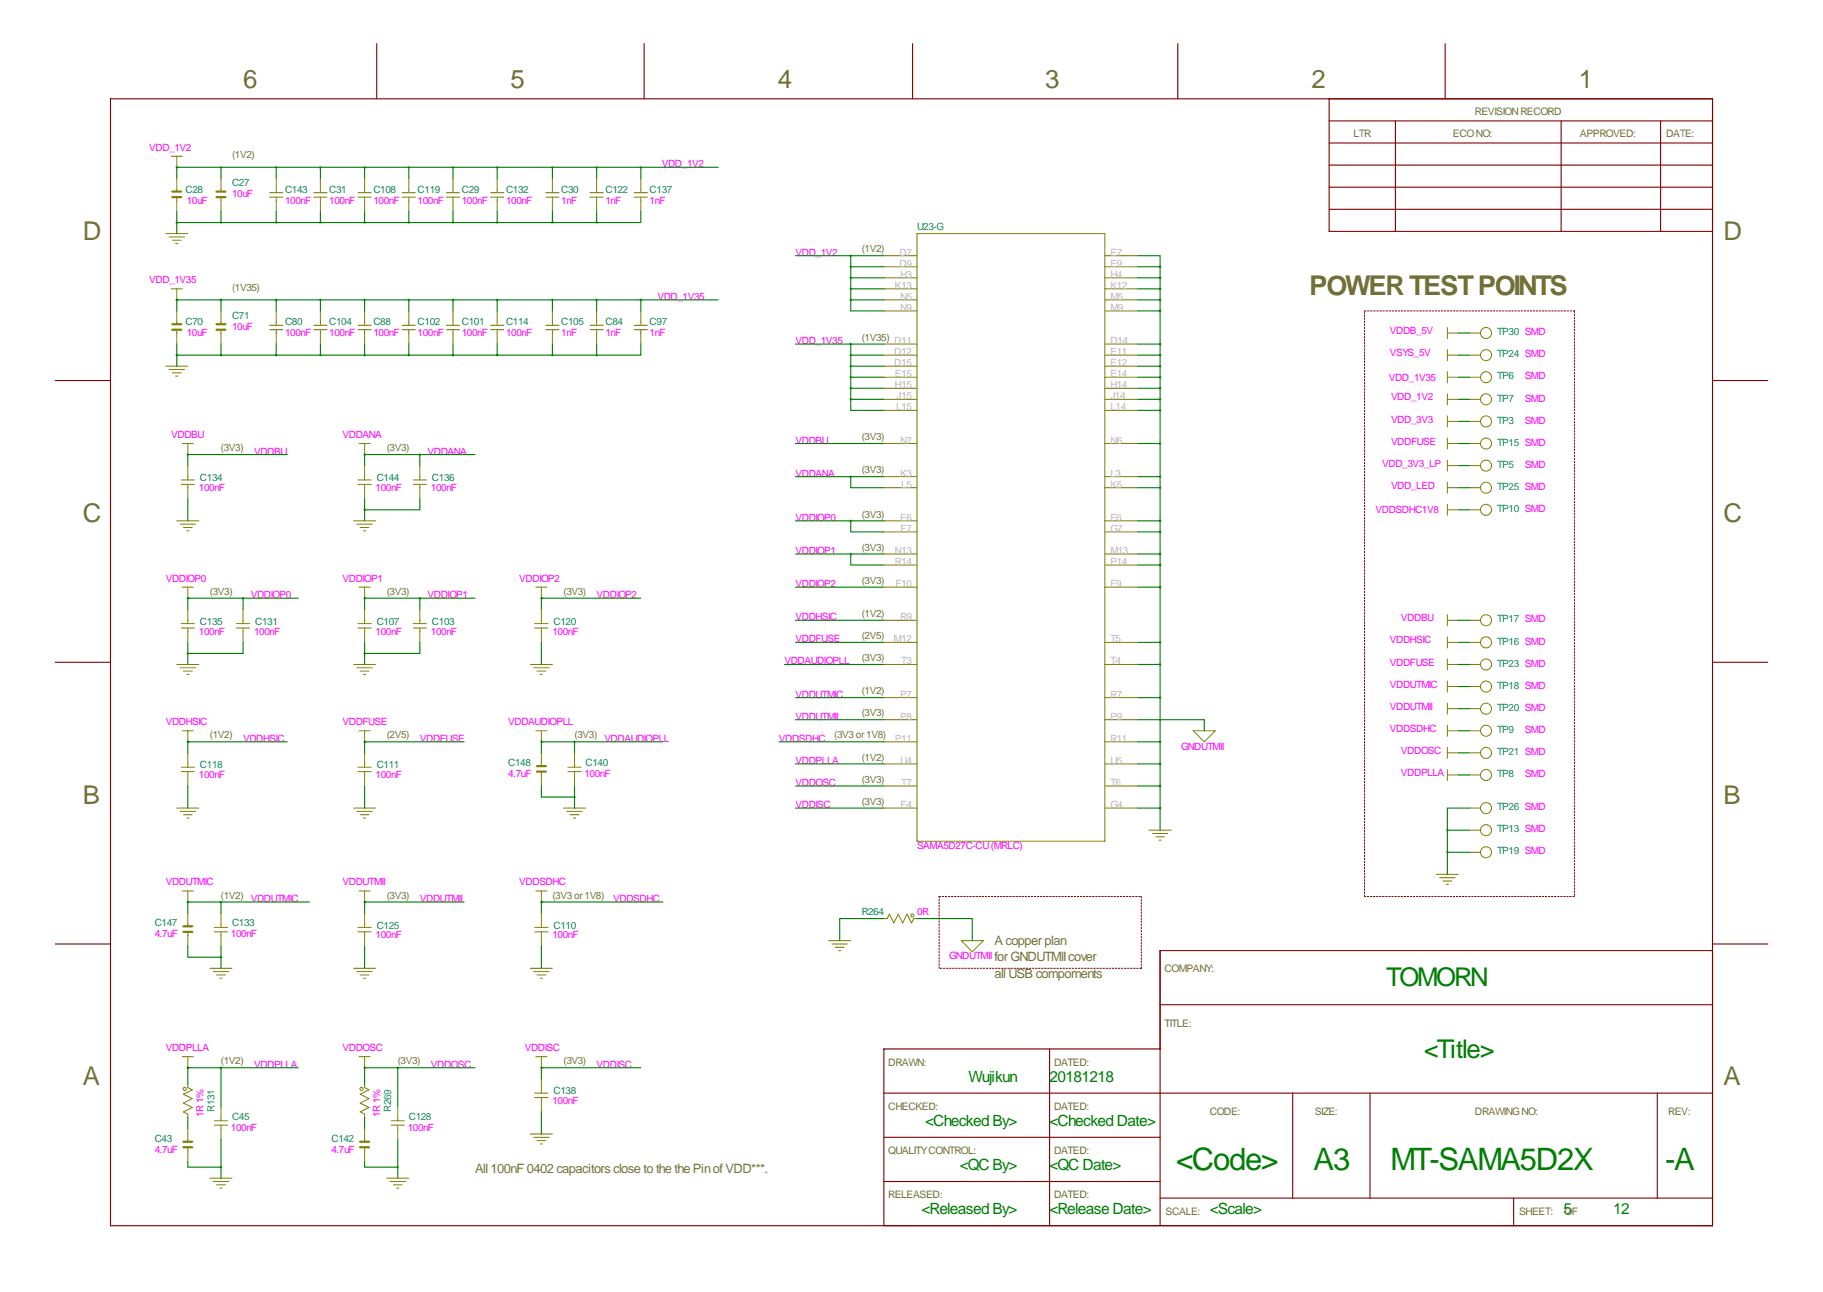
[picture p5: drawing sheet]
<svg xmlns="http://www.w3.org/2000/svg" width="419mm" height="297mm" viewBox="0 0 419 297" stroke-linecap="round" stroke-linejoin="round" font-family="sans-serif">
<path d="M313.7 71.5h48.2M361.9 71.5v134.6M215.9 206.1h46.5M262.4 206.1v16.5M313.7 206.1v-134.6M361.9 206.1h-48.2M215.9 222.6v-16.5M262.4 222.6h-46.5" fill="none" stroke="#800000" stroke-width=".23" stroke-dasharray=".4 .4"/>
<g fill="none" stroke="#800000" stroke-width=".25">
<path d="M86.6 10v12.7M148.1 10v12.7M209.8 10v12.7M270.8 10v12.7M332.2 10v12.7M25.4 22.7h368.3v259.1h-368.3zM305.6 38h88.1M305.6 27.8h88.1M305.6 32.9h88.1M305.6 22.7v30.5h88.1M320.8 27.8v25.4M358.9 27.8v25.4"/>
<path d="M381.8 27.8v25.4M305.6 43h88.1M305.6 48.1h88.1M12.7 87.5h12.7M393.7 87.5h12.7M12.7 152.3h12.7M393.7 152.3h12.7M12.7 217h12.7M393.7 218.6h-127v63.2M393.7 217h12.7M266.7 231h127M203.2 251.3h190.5"/>
<path d="M241.3 241.2v40.6M266.7 241.2h-63.5v40.6M297.2 251.3v24.1M315 251.3v24.1M381 251.3v24.1M203.2 261.5h63.5M203.2 271.6h63.5M266.7 275.4h127M348 275.4v6.4"/>
</g>
<g fill="none" stroke="#808000" stroke-width=".23">
<path d="M39.4 35.9h2.5M40.6 35.9v2.6M38.1 53.7h5.1M38.9 54.5h3.5M39.6 55.2h2.1M40.4 56h.5M40.6 41v3.1M40.6 45.3v3.3M50.8 41v3.1M50.8 45.3v3.3M62 44.3h3M62 45.3h3"/>
<path d="M63.5 41v3.3M63.5 45.3v3.3M72.1 44.3h3.1M72.1 45.3h3.1M73.7 41v3.3M73.7 45.3v3.3M82.3 44.3h3M82.3 45.3h3M83.8 41v3.3M83.8 45.3v3.3M92.5 44.3h3M92.5 45.3h3"/>
<path d="M94 41v3.3M94 45.3v3.3M102.6 44.3h3.1M102.6 45.3h3.1M104.1 41v3.3M104.1 45.3v3.3M112.8 44.3h3M112.8 45.3h3M114.3 41v3.3M114.3 45.3v3.3M125.5 44.3h3M125.5 45.3h3"/>
<path d="M127 41v3.3M127 45.3v3.3M135.6 44.3h3.1M135.6 45.3h3.1M137.2 41v3.3M137.2 45.3v3.3M145.8 44.3h3M145.8 45.3h3M147.3 41v3.3M147.3 45.3v3.3M203.2 58.8h7.6M210.8 53.7h43.2v139.7h-43.2z"/>
<path d="M254 58.8h7.6M39.4 66.4h2.5M40.6 66.4v2.5M40.6 71.5v3M40.6 75.8v3.3M50.8 71.5v3M50.8 75.8v3.3M62 74.8h3M62 75.8h3M63.5 71.5v3.3M63.5 75.8v3.3M72.1 74.8h3.1"/>
<path d="M72.1 75.8h3.1M73.7 71.5v3.3M73.7 75.8v3.3M82.3 74.8h3M82.3 75.8h3M83.8 71.5v3.3M83.8 75.8v3.3M92.5 74.8h3M92.5 75.8h3M94 71.5v3.3M94 75.8v3.3M102.6 74.8h3.1"/>
<path d="M102.6 75.8h3.1M104.1 71.5v3.3M104.1 75.8v3.3M112.8 74.8h3M112.8 75.8h3M114.3 71.5v3.3M114.3 75.8v3.3M125.5 74.8h3M125.5 75.8h3M127 71.5v3.3M127 75.8v3.3M135.6 74.8h3.1"/>
<path d="M135.6 75.8h3.1M137.2 71.5v3.3M137.2 75.8v3.3M145.8 74.8h3M145.8 75.8h3M147.3 71.5v3.3M147.3 75.8v3.3M203.2 61.3h7.6M203.2 63.9h7.6M203.2 66.4h7.6M203.2 68.9h7.6M203.2 71.5h7.6"/>
<path d="M203.2 79.1h7.6M254 61.3h7.6M254 63.9h7.6M254 66.4h7.6M254 68.9h7.6M254 71.5h7.6M254 79.1h7.6M332.7 76.6h2.6M332.7 75.3v2.5M337.8 76.6h2.6M38.1 84.2h5.1M38.9 84.9h3.5"/>
<path d="M39.6 85.7h2.1M40.4 86.5h.5M203.2 81.6h7.6M203.2 84.2h7.6M203.2 86.7h7.6M203.2 89.3h7.6M203.2 91.8h7.6M203.2 94.3h7.6M254 81.6h7.6M254 84.2h7.6M254 86.7h7.6M254 89.3h7.6"/>
<path d="M254 91.8h7.6M254 94.3h7.6M332.7 81.6h2.6M332.7 86.7h2.6M332.7 91.8h2.6M332.7 96.9h2.6M332.7 80.4v2.5M332.7 85.5v2.5M332.7 90.5v2.6M332.7 95.6v2.6M337.8 81.6h2.6M337.8 86.7h2.6"/>
<path d="M337.8 91.8h2.6M337.8 96.9h2.6M40.6 119.7h5.1M41.7 110.3h3M41.7 111.4h3M41.9 102h2.5M43.2 102v2.5M43.2 107v3.3M43.2 111.4v3.3M81.3 119.7h5.1M82.3 110.3h3M82.3 111.4h3"/>
<path d="M82.5 102h2.6M83.8 102v2.5M83.8 107v3.3M83.8 111.4v3.3M95 110.3h3M95 111.4h3M96.5 107v3.3M96.5 111.4v3.3M203.2 112.1h7.6M203.2 102h7.6M203.2 119.7h7.6M203.2 109.6h7.6"/>
<path d="M254 112.1h7.6M254 102h7.6M254 119.7h7.6M254 109.6h7.6M332.7 112.1h2.6M332.7 102h2.6M332.7 107h2.6M332.7 117.2h2.6M332.7 100.7v2.5M332.7 105.8v2.5M332.7 110.9v2.5M332.7 115.9v2.6"/>
<path d="M337.8 112.1h2.6M337.8 102h2.6M337.8 107h2.6M337.8 117.2h2.6M41.4 120.5h3.6M41.9 135h2.5M42.2 121.3h2M42.9 122h.5M43.2 135v2.5M82 120.5h3.6M82.5 135h2.6M82.8 121.3h2"/>
<path d="M83.6 122h.5M83.8 135v2.5M123.2 135h2.5M124.5 135v2.5M203.2 122.3h7.6M203.2 127.4h7.6M203.2 129.9h7.6M203.2 135h7.6M254 122.3h7.6M254 127.4h7.6M254 129.9h7.6M254 135h7.6"/>
<path d="M40.6 152.8h5.1M41.4 153.5h3.6M41.7 143.4h3M41.7 144.4h3M42.2 154.3h2M42.9 155.1h.5M43.2 140.1v3.3M43.2 144.4v3.3M54.4 143.4h3M54.4 144.4h3M55.9 140.1v3.3M55.9 144.4v3.3"/>
<path d="M81.3 152.8h5.1M82 153.5h3.6M82.3 143.4h3M82.3 144.4h3M82.8 154.3h2M83.6 155.1h.5M83.8 140.1v3.3M83.8 144.4v3.3M95 143.4h3M95 144.4h3M96.5 140.1v3.3M96.5 144.4v3.3"/>
<path d="M121.9 152.8h5.1M122.7 153.5h3.5M122.9 143.4h3.1M122.9 144.4h3.1M123.4 154.3h2.1M124.2 155.1h.5M124.5 140.1v3.3M124.5 144.4v3.3M203.2 147.7h7.6M203.2 152.8h7.6M203.2 142.6h7.6M254 147.7h7.6"/>
<path d="M254 152.8h7.6M332.7 147.7h2.6M332.7 152.8h2.6M332.7 142.6h2.6M332.7 157.8h2.6M332.7 141.3v2.6M332.7 146.4v2.6M332.7 151.5v2.5M332.7 156.6v2.5M337.8 147.7h2.6M337.8 152.8h2.6M337.8 142.6h2.6"/>
<path d="M337.8 157.8h2.6M41.7 176.4h3M41.7 177.4h3M41.9 168h2.5M43.2 168v2.5M43.2 173.1v3.3M43.2 177.4v3.3M82.3 176.4h3M82.3 177.4h3M82.5 168h2.6M83.8 168v2.5M83.8 173.1v3.3"/>
<path d="M83.8 177.4v3.3M123.2 168h2.5M124.5 168v2.5M124.5 173.1v3M124.5 177.4v3.3M130.6 176.4h3M130.6 177.4h3M132.1 173.1v3.3M132.1 177.4v3.3M203.2 175.6h7.6M203.2 170.5h7.6M203.2 165.5h7.6"/>
<path d="M203.2 160.4h7.6M254 175.6h7.6M254 170.5h7.6M254 165.5h7.6M254 160.4h7.6M274.3 168h5.1l-2.5 2.5zM332.7 173.1h2.6M332.7 162.9h2.6M332.7 168h2.6M332.7 178.2h2.6M332.7 161.7v2.5M332.7 166.7v2.6"/>
<path d="M332.7 171.8v2.6M332.7 176.9v2.5M337.8 173.1h2.6M337.8 162.9h2.6M337.8 168h2.6M337.8 178.2h2.6M40.6 185.8h5.1M41.4 186.5h3.6M42.2 187.3h2M42.9 188.1h.5M81.3 185.8h5.1M82 186.5h3.6"/>
<path d="M82.8 187.3h2M83.6 188.1h.5M129.5 185.8h5.1M130.3 186.5h3.6M131.1 187.3h2M131.8 188.1h.5M203.2 185.8h7.6M203.2 180.7h7.6M254 185.8h7.6M254 180.7h7.6M264.2 190.9h5M264.9 191.6h3.6"/>
<path d="M265.7 192.4h2M266.4 193.2h.6M337.8 185.8h2.6M337.8 195.9h2.6M337.8 190.9h2.6M41.9 204.8h2.5M43.2 204.8v2.6M43.2 209.9v3.1M43.2 214.2v3.3M49.3 213.2h3M49.3 214.2h3M50.8 209.9v3.3"/>
<path d="M50.8 214.2v3.3M82.3 213.2h3M82.3 214.2h3M82.5 204.8h2.6M83.8 204.8v2.6M83.8 209.9v3.3M83.8 214.2v3.3M122.9 213.2h3.1M122.9 214.2h3.1M123.2 204.8h2.5M124.5 204.8v2.6M124.5 209.9v3.3"/>
<path d="M124.5 214.2v3.3M190.5 216.3h5.1M191.3 217h3.5M192 217.8h2.1M192.8 218.6h.5M203.2 211.2h.8l.5-1 1 2 1-2 1 2 1-2 1 2 .6-1h.7M221 216.3h5.1l-2.6 2.5zM330.2 201h5.1M331 201.8h3.5M331.7 202.6h2.1M332.5 203.3h.5M48.3 222.6h5"/>
<path d="M49 223.4h3.6M49.8 224.1h2M50.5 224.9h.6M81.3 222.6h5.1M82 223.4h3.6M82.8 224.1h2M83.6 224.9h.5M121.9 222.6h5.1M122.7 223.4h3.5M123.4 224.1h2.1M124.2 224.9h.5M41.9 242.9h2.5"/>
<path d="M43.2 242.9v2.6M43.2 249.3v.7l1 .6-2 1 2 1-2 1 2 1-2 1 1 .5v.8M43.2 259.4v3.1M49.3 257.7h3M49.3 258.7h3M50.8 254.4v3.3M50.8 258.7v3.3M82.5 242.9h2.6M83.8 249.3v.7l1 .6-2 1 2 1-2 1 2 1-2 1 1 .5v.8M83.8 242.9v2.6M83.8 259.4v3.1M89.9 257.7h3.1"/>
<path d="M89.9 258.7h3.1M91.4 254.4v3.3M91.4 258.7v3.3M122.9 251.3h3.1M122.9 252.3h3.1M123.2 242.9h2.5M124.5 242.9v2.6M124.5 248v3.3M124.5 252.3v3.3M43.2 263.8v3.3M48.3 270.9h5M49 271.6h3.6"/>
<path d="M49.8 272.4h2M50.5 273.2h.6M83.8 263.8v3.3M88.9 270.9h5.1M89.7 271.6h3.5M90.4 272.4h2.1M91.2 273.2h.5M121.9 260.7h5.1M122.7 261.5h3.5M123.4 262.2h2.1M124.2 263h.5"/>
<circle cx="341.6" cy="76.6" r="1.27"/>
<circle cx="341.6" cy="96.9" r="1.27"/>
<circle cx="341.6" cy="86.7" r="1.27"/>
<circle cx="341.6" cy="91.8" r="1.27"/>
<circle cx="341.6" cy="81.6" r="1.27"/>
<circle cx="341.6" cy="112.1" r="1.27"/>
<circle cx="341.6" cy="102" r="1.27"/>
<circle cx="341.6" cy="117.2" r="1.27"/>
<circle cx="341.6" cy="107" r="1.27"/>
<circle cx="341.6" cy="152.8" r="1.27"/>
<circle cx="341.6" cy="157.8" r="1.27"/>
<circle cx="341.6" cy="147.7" r="1.27"/>
<circle cx="341.6" cy="142.6" r="1.27"/>
<circle cx="341.6" cy="162.9" r="1.27"/>
<circle cx="341.6" cy="178.2" r="1.27"/>
<circle cx="341.6" cy="173.1" r="1.27"/>
<circle cx="341.6" cy="168" r="1.27"/>
<circle cx="341.6" cy="190.9" r="1.27"/>
<circle cx="341.6" cy="195.9" r="1.27"/>
<circle cx="341.6" cy="185.8" r="1.27"/>
<circle cx="209.8" cy="210.5" r=".36"/>
<circle cx="42.5" cy="250.4" r=".36"/>
<circle cx="83.1" cy="250.4" r=".36"/>
</g>
<g fill="none" stroke="#808000" stroke-width=".51">
<path d="M39.6 44.1h2.1M39.6 45.3h2.1M49.8 44.1h2M49.8 45.3h2M39.6 74.5h2.1M39.6 75.8h2.1M49.8 74.5h2M49.8 75.8h2M123.4 176.1h2.1M123.4 177.4h2.1M42.2 213h2M42.2 214.2h2"/>
<path d="M42.2 262.5h2M42.2 263.8h2M82.8 262.5h2M82.8 263.8h2"/>
</g>
<g fill="none" stroke="#008000" stroke-width=".25">
<path d="M40.6 38.5h.1M40.6 38.5v2.5M40.6 38.5h124.5M50.8 38.5v2.5M63.5 38.5v2.5M73.7 38.5v2.5M83.8 38.5v2.5M94 38.5v2.5M104.1 38.5v2.5M114.3 38.5v2.5M127 38.5v2.5M137.2 38.5v2.5"/>
<path d="M147.3 38.5v2.5M40.6 48.6v5.1M40.6 51.2h96.6M50.8 48.6v2.6M63.5 48.6v2.6M73.7 48.6v2.6M83.8 48.6v2.6M94 48.6v2.6M104.1 48.6v2.6M114.3 48.6v2.6M127 48.6v2.6M137.2 48.6v2.6"/>
<path d="M147.3 48.6v2.6h-10.1M182.9 58.8h20.3M195.6 58.8v10.1M261.6 58.8h5.1v2.5M40.6 68.9h.1M40.6 68.9h124.5M40.6 68.9v2.6M40.6 79.1v5.1M50.8 68.9v2.6M50.8 79.1v2.5M63.5 68.9v2.6M63.5 79.1v2.5"/>
<path d="M73.7 68.9v2.6M73.7 79.1v2.5M83.8 68.9v2.6M83.8 79.1v2.5M94 68.9v2.6M94 79.1v2.5M104.1 68.9v2.6M104.1 79.1v2.5M114.3 68.9v2.6M114.3 79.1v2.5M127 68.9v2.6M127 79.1v2.5"/>
<path d="M137.2 68.9v2.6M137.2 79.1v2.5M147.3 79.1v2.5h-10.1M147.3 68.9v2.6M182.9 79.1h20.3M195.6 68.9v2.6h7.6M195.6 68.9h7.6M195.6 79.1v12.7M195.6 66.4h7.6M195.6 63.9h7.6M195.6 61.3h7.6M261.6 68.9h5.1"/>
<path d="M261.6 79.1h5.1M261.6 66.4h5.1M261.6 63.9h5.1M261.6 61.3h5.1M261.6 71.5h5.1M266.7 61.3v129.6M335.3 76.6h2.5M40.6 81.6h96.6M195.6 91.8v2.5h7.6M195.6 81.6h7.6M195.6 91.8h7.6M195.6 89.3h7.6"/>
<path d="M195.6 86.7h7.6M195.6 84.2h7.6M261.6 81.6h5.1M261.6 91.8h5.1M261.6 89.3h5.1M261.6 86.7h5.1M261.6 84.2h5.1M261.6 94.3h5.1M335.3 81.6h2.5M335.3 96.9h2.5M335.3 91.8h2.5M335.3 86.7h2.5"/>
<path d="M43.2 104.5h.1M43.2 104.5v2.5M43.2 114.7v5M43.2 104.5h22.8M83.8 104.5h.1M83.8 104.5v2.5M83.8 114.7v5M83.8 104.5h25.4M96.5 114.7v2.5h-12.7M96.5 104.5v2.5M182.9 109.6h20.3M182.9 102h20.3"/>
<path d="M182.9 119.7h20.3M195.6 109.6v2.5h7.6M195.6 119.7v2.6h7.6M261.6 109.6h5.1M261.6 112.1h5.1M261.6 102h5.1M261.6 119.7h5.1M335.3 107h2.5M335.3 117.2h2.5M335.3 112.1h2.5M335.3 102h2.5M43.2 137.5h.1"/>
<path d="M43.2 137.5h25.4M43.2 137.5v2.6M55.9 137.5v2.6M83.8 137.5h.1M83.8 137.5v2.6M83.8 137.5h25.4M96.5 137.5v2.6M124.5 137.5h.1M124.5 137.5v2.6M124.5 137.5h22.8M182.9 127.4h20.3M182.9 135h20.3"/>
<path d="M195.6 127.4v2.5h7.6M261.6 127.4h5.1M261.6 135h5.1M261.6 122.3h5.1M261.6 129.9h5.1M43.2 147.7v5.1M55.9 147.7v2.5h-12.7M83.8 147.7v5.1M96.5 147.7v2.5h-12.7M124.5 147.7v5.1M180.3 152.8h22.9M182.9 147.7h20.3"/>
<path d="M182.9 142.6h20.3M261.6 152.8h5.1M261.6 147.7h5.1M335.3 152.8h2.5M335.3 157.8h2.5M335.3 147.7h2.5M335.3 142.6h2.5M43.2 170.5h.1M43.2 170.5h22.8M43.2 170.5v2.6M83.8 170.5h.1M83.8 170.5v2.6"/>
<path d="M83.8 170.5h22.9M124.5 170.5h.1M124.5 170.5h27.9M124.5 170.5v2.6M132.1 170.5v2.6M179.1 170.5h24.1M182.9 165.5h20.3M182.9 160.4h20.3M182.9 175.6h20.3M261.6 165.5h15.3v2.5M261.6 170.5h5.1M261.6 160.4h5.1"/>
<path d="M261.6 175.6h5.1M335.3 162.9h2.5M335.3 173.1h2.5M335.3 168h2.5M335.3 178.2h2.5M43.2 180.7v5.1M83.8 180.7v5.1M124.5 180.7v2.5h7.6M132.1 180.7v5.1M182.9 180.7h20.3M182.9 185.8h20.3M261.6 180.7h5.1"/>
<path d="M261.6 185.8h5.1M332.7 190.9h5.1M332.7 190.9v10.1M332.7 195.9h5.1M337.8 185.8h-5.1v5.1M43.2 207.4h.1M43.2 217.5v2.6h7.6M43.2 207.4h27.9M43.2 207.4v2.5M50.8 207.4v2.5M50.8 217.5v5.1M83.8 207.4h.1"/>
<path d="M83.8 207.4v2.5M83.8 217.5v5.1M83.8 207.4h22.9M124.5 207.4h.1M124.5 207.4h27.9M124.5 207.4v2.5M124.5 217.5v5.1M203.2 211.2h-10.2v5.1M210.8 211.2h12.7v5.1M43.2 245.5h.1M43.2 245.5h25.4M43.2 245.5v3.8"/>
<path d="M43.2 256.9v2.5M50.8 245.5v8.9M83.8 245.5h.1M83.8 245.5v3.8M83.8 256.9v2.5M83.8 245.5h25.4M91.4 245.5v8.9M124.5 245.5h.1M124.5 245.5h22.8M124.5 245.5v2.5M124.5 255.6v5.1M43.2 267.1v1.2h7.6"/>
<path d="M50.8 262v8.9M83.8 267.1v1.2h7.6M91.4 262v8.9"/>
</g>
<path d="M91.4 245.5a.05 .05 0 0 0 .1 0 .05 .05 0 0 0-.1 0zM124.4 170.5a.05 .05 0 0 0 .1 0 .05 .05 0 0 0-.1 0zM124.4 207.4a.05 .05 0 0 0 .1 0 .05 .05 0 0 0-.1 0zM124.4 137.5a.05 .05 0 0 0 .1 0 .05 .05 0 0 0-.1 0zM124.4 245.5a.05 .05 0 0 0 .1 0 .05 .05 0 0 0-.1 0zM137.1 68.9a.05 .05 0 0 0 .1 0 .05 .05 0 0 0-.1 0zM73.6 68.9a.05 .05 0 0 0 .1 0 .05 .05 0 0 0-.1 0zM104.1 68.9a.05 .05 0 0 0 .1 0 .05 .05 0 0 0-.1 0zM40.6 68.9a.05 .05 0 0 0 .1 0 .05 .05 0 0 0-.1 0zM137.1 38.5a.05 .05 0 0 0 .1 0 .05 .05 0 0 0-.1 0zM73.6 38.5a.05 .05 0 0 0 .1 0 .05 .05 0 0 0-.1 0zM104.1 38.5a.05 .05 0 0 0 .1 0 .05 .05 0 0 0-.1 0zM40.6 38.5a.05 .05 0 0 0 .1 0 .05 .05 0 0 0-.1 0zM137.1 81.6a.05 .05 0 0 0 .1 0 .05 .05 0 0 0-.1 0zM40.6 81.6a.05 .05 0 0 0 .1 0 .05 .05 0 0 0-.1 0zM73.6 81.6a.05 .05 0 0 0 .1 0 .05 .05 0 0 0-.1 0zM104.1 81.6a.05 .05 0 0 0 .1 0 .05 .05 0 0 0-.1 0zM137.1 51.2a.05 .05 0 0 0 .1 0 .05 .05 0 0 0-.1 0zM40.6 51.2a.05 .05 0 0 0 .1 0 .05 .05 0 0 0-.1 0zM73.6 51.2a.05 .05 0 0 0 .1 0 .05 .05 0 0 0-.1 0zM104.1 51.2a.05 .05 0 0 0 .1 0 .05 .05 0 0 0-.1 0zM332.7 195.9a.05 .05 0 0 0 .1 0 .05 .05 0 0 0-.1 0zM332.7 190.9a.05 .05 0 0 0 .1 0 .05 .05 0 0 0-.1 0zM91.4 268.3a.05 .05 0 0 0 .1 0 .05 .05 0 0 0-.1 0z" fill="#008000" stroke="#008000" stroke-width=".51"/>
<g font-size="7.1" fill="#008000">
<text x="270.3" y="268.9">&lt;Code&gt;</text>
<text x="302" y="268.9">A3</text>
<text x="319.7" y="268.9">MT-SAMA5D2X</text>
<text x="382.8" y="268.9">-A</text>
</g>
<text font-size="6.3" fill="#707038" x="301" y="67.9">POWER TEST POINTS</text>
<g font-size="5.9" fill="#707038">
<text x="55.9" y="20.2">6</text>
<text x="117.3" y="20.2">5</text>
<text x="178.8" y="20.2">4</text>
<text x="240.3" y="20.2">3</text>
<text x="301.5" y="20.2">2</text>
<text x="363" y="20.2">1</text>
<text x="19" y="55.2">D</text>
<text x="396.2" y="55.2">D</text>
<text x="19" y="120">C</text>
<text x="396.2" y="120">C</text>
<text x="19" y="184.8">B</text>
<text x="396.2" y="184.8">B</text>
<text x="19" y="249.5">A</text>
<text x="396.2" y="249.5">A</text>
</g>
<g font-size="5.9" fill="#008000">
<text x="318.7" y="226.6">TOMORN</text>
<text x="327.3" y="243.1">&lt;Title&gt;</text>
</g>
<g font-size="3.6" fill="#008000">
<text x="222.7" y="248.7">Wujikun</text>
<text x="241.3" y="248.7">20181218</text>
<text x="212.7" y="258.9">&lt;Checked By&gt;</text>
<text x="241.3" y="258.9">&lt;Checked Date&gt;</text>
<text x="220.6" y="269">&lt;QC By&gt;</text>
<text x="241.3" y="269">&lt;QC Date&gt;</text>
<text x="211.9" y="279.2">&lt;Released By&gt;</text>
<text x="241.3" y="279.2">&lt;Release Date&gt;</text>
<text x="278.1" y="279.2">&lt;Scale&gt;</text>
<text x="359.4" y="279.2">5</text>
<text x="370.8" y="279.2">12</text>
</g>
<g font-size="3" fill="#707038">
<text x="228.6" y="217.3">A copper plan</text>
<text x="228.6" y="221">for GNDUTMII cover</text>
<text x="228.6" y="224.8">all USB compoments</text>
<text x="109.2" y="269.6">All 100nF 0402 capacitors close to the the Pin of VDD***.</text>
</g>
<g font-size="2.4" fill="#707038">
<text x="339.1" y="26.5">REVISION RECORD</text>
<text x="311.1" y="31.6">LTR</text>
<text x="334" y="31.6">ECO NO:</text>
<text x="363.2" y="31.6">APPROVED:</text>
<text x="383" y="31.6">DATE:</text>
<text x="267.7" y="223.4">COMPANY:</text>
<text x="267.7" y="236.1">TITLE:</text>
<text x="204.2" y="245">DRAWN:</text>
<text x="242.3" y="245">DATED:</text>
<text x="204.2" y="255.1">CHECKED:</text>
<text x="242.3" y="255.1">DATED:</text>
<text x="278.1" y="256.4">CODE:</text>
<text x="302.3" y="256.4">SIZE:</text>
<text x="339.1" y="256.4">DRAWING NO:</text>
<text x="383.5" y="256.4">REV:</text>
<text x="204.2" y="265.3">QUALITY CONTROL:</text>
<text x="242.3" y="265.3">DATED:</text>
<text x="204.2" y="275.4">RELEASED:</text>
<text x="242.3" y="275.4">DATED:</text>
<text x="268" y="279.3">SCALE:</text>
<text x="349.2" y="279.3">SHEET:</text>
<text x="359.7" y="279.3">OF</text>
</g>
<g font-size="2.3" fill="#f0f">
<text x="34.3" y="34.7">VDD_1V2</text>
<text x="152.1" y="38.5">VDD_1V2</text>
<text x="42.9" y="46.8">10uF</text>
<text x="53.3" y="45.3">10uF</text>
<text x="65.5" y="46.8">100nF</text>
<text x="75.7" y="46.8">100nF</text>
<text x="85.9" y="46.8">100nF</text>
<text x="96" y="46.8">100nF</text>
<text x="106.2" y="46.8">100nF</text>
<text x="116.3" y="46.8">100nF</text>
<text x="129" y="46.8">1nF</text>
<text x="139.2" y="46.8">1nF</text>
<text x="149.4" y="46.8">1nF</text>
<text x="182.9" y="58.8">VDD_1V2</text>
<text x="34.3" y="65.1">VDD_1V35</text>
<text x="151.1" y="68.9">VDD_1V35</text>
<text x="42.9" y="77.3">10uF</text>
<text x="53.3" y="75.8">10uF</text>
<text x="65.5" y="77.3">100nF</text>
<text x="75.7" y="77.3">100nF</text>
<text x="85.9" y="77.3">100nF</text>
<text x="96" y="77.3">100nF</text>
<text x="106.2" y="77.3">100nF</text>
<text x="116.3" y="77.3">100nF</text>
<text x="129" y="77.3">1nF</text>
<text x="139.2" y="77.3">1nF</text>
<text x="149.4" y="77.3">1nF</text>
<text x="319.5" y="76.8">VDDB_5V</text>
<text x="182.9" y="79.1">VDD_1V35</text>
<text x="319.5" y="81.9">VSYS_5V</text>
<text x="319.3" y="87.5">VDD_1V35</text>
<text x="350.5" y="87.2">SMD</text>
<text x="319.8" y="92.1">VDD_1V2</text>
<text x="350.5" y="92.3">SMD</text>
<text x="39.4" y="100.7">VDDBU</text>
<text x="78.7" y="100.7">VDDANA</text>
<text x="182.9" y="102">VDDBU</text>
<text x="319.8" y="97.1">VDD_3V3</text>
<text x="350.5" y="97.4">SMD</text>
<text x="58.4" y="104.5">VDDBU</text>
<text x="98.3" y="104.5">VDDANA</text>
<text x="317.8" y="107.3">VDD_3V3_LP</text>
<text x="319.8" y="102.2">VDDFUSE</text>
<text x="350.5" y="107.6">SMD</text>
<text x="45.7" y="112.9">100nF</text>
<text x="86.4" y="112.9">100nF</text>
<text x="99.1" y="112.9">100nF</text>
<text x="182.9" y="109.6">VDDANA</text>
<text x="319.8" y="112.4">VDD_LED</text>
<text x="182.9" y="119.7">VDDIOP0</text>
<text x="316.2" y="118">VDDSDHC1V8</text>
<text x="182.9" y="127.4">VDDIOP1</text>
<text x="38.1" y="133.7">VDDIOP0</text>
<text x="57.7" y="137.5">VDDIOP0</text>
<text x="78.7" y="133.7">VDDIOP1</text>
<text x="98.3" y="137.5">VDDIOP1</text>
<text x="119.4" y="133.7">VDDIOP2</text>
<text x="137.2" y="137.5">VDDIOP2</text>
<text x="182.9" y="135">VDDIOP2</text>
<text x="182.9" y="142.6">VDDHSIC</text>
<text x="322.1" y="142.9">VDDBU</text>
<text x="45.7" y="145.9">100nF</text>
<text x="58.4" y="145.9">100nF</text>
<text x="86.4" y="145.9">100nF</text>
<text x="99.1" y="145.9">100nF</text>
<text x="127" y="145.9">100nF</text>
<text x="182.9" y="147.7">VDDFUSE</text>
<text x="319.5" y="147.9">VDDHSIC</text>
<text x="180.3" y="152.8">VDDAUDIOPLL</text>
<text x="319.5" y="153">VDDFUSE</text>
<text x="182.9" y="160.4">VDDUTMIC</text>
<text x="319.5" y="158.1">VDDUTMIC</text>
<text x="38.1" y="166.7">VDDHSIC</text>
<text x="78.7" y="166.7">VDDFUSE</text>
<text x="116.8" y="166.7">VDDAUDIOPLL</text>
<text x="182.9" y="165.5">VDDUTMII</text>
<text x="319.5" y="163.2">VDDUTMII</text>
<text x="55.9" y="170.5">VDDHSIC</text>
<text x="96.5" y="170.5">VDDFUSE</text>
<text x="138.9" y="170.5">VDDAUDIOPLL</text>
<text x="179.1" y="170.5">VDDSDHC</text>
<text x="271.5" y="172.3">GNDUTMII</text>
<text x="319.5" y="168.3">VDDSDHC</text>
<text x="322.1" y="173.3">VDDOSC</text>
<text x="350.5" y="168.5">SMD</text>
<text x="45.7" y="178.9">100nF</text>
<text x="86.4" y="178.9">100nF</text>
<text x="116.8" y="178.7">4.7uF</text>
<text x="134.4" y="178.7">100nF</text>
<text x="182.9" y="175.6">VDDPLLA</text>
<text x="322.1" y="178.4">VDDPLLA</text>
<text x="350.5" y="178.7">SMD</text>
<text x="182.9" y="180.7">VDDOSC</text>
<text x="182.9" y="185.8">VDDISC</text>
<text x="210.8" y="195.2">SAMA5D27C-CU (MRLC)</text>
<text x="38.1" y="203.6">VDDUTMIC</text>
<text x="78.7" y="203.6">VDDUTMII</text>
<text x="119.4" y="203.6">VDDSDHC</text>
<text x="57.7" y="207.4">VDDUTMIC</text>
<text x="96.5" y="207.4">VDDUTMII</text>
<text x="141" y="207.4">VDDSDHC</text>
<text x="35.6" y="215.5">4.7uF</text>
<text x="53.1" y="215.5">100nF</text>
<text x="86.4" y="215.8">100nF</text>
<text x="127" y="215.8">100nF</text>
<text x="210.8" y="210.4">0R</text>
<text x="218.2" y="220.6">GNDUTMII</text>
<text x="38.1" y="241.7">VDDPLLA</text>
<text x="58.4" y="245.5">VDDPLLA</text>
<text x="78.7" y="241.7">VDDOSC</text>
<text x="99.1" y="245.5">VDDOSC</text>
<text x="120.6" y="241.7">VDDISC</text>
<text x="137.2" y="245.5">VDDISC</text>
<text x="46.7" y="256.7" transform="rotate(-90 46.7 256.7)">1R 1%</text>
<text x="87.4" y="256.7" transform="rotate(-90 87.4 256.7)">1R 1%</text>
<text x="127" y="253.9">100nF</text>
<text x="53.1" y="260">100nF</text>
<text x="93.7" y="260">100nF</text>
<text x="35.6" y="265">4.7uF</text>
<text x="76.2" y="265">4.7uF</text>
</g>
<g font-size="2.3" fill="#707038">
<text x="53.3" y="36.4">(1V2)</text>
<text x="198.1" y="58">(1V2)</text>
<text x="53.3" y="66.9">(1V35)</text>
<text x="198.1" y="78.3">(1V35)</text>
<text x="198.1" y="101.2">(3V3)</text>
<text x="50.8" y="103.7">(3V3)</text>
<text x="88.9" y="103.7">(3V3)</text>
<text x="198.1" y="108.8">(3V3)</text>
<text x="198.1" y="119">(3V3)</text>
<text x="198.1" y="126.6">(3V3)</text>
<text x="48.3" y="136.8">(3V3)</text>
<text x="88.9" y="136.8">(3V3)</text>
<text x="129.5" y="136.8">(3V3)</text>
<text x="198.1" y="134.2">(3V3)</text>
<text x="198.1" y="141.8">(1V2)</text>
<text x="198.1" y="146.9">(2V5)</text>
<text x="198.1" y="152">(3V3)</text>
<text x="198.1" y="159.6">(1V2)</text>
<text x="198.1" y="164.7">(3V3)</text>
<text x="48.3" y="169.8">(1V2)</text>
<text x="88.9" y="169.8">(2V5)</text>
<text x="132.1" y="169.8">(3V3)</text>
<text x="191.8" y="169.8">(3V3 or 1V8)</text>
<text x="198.1" y="179.9">(3V3)</text>
<text x="198.1" y="174.9">(1V2)</text>
<text x="198.1" y="185">(3V3)</text>
<text x="50.8" y="206.6">(1V2)</text>
<text x="88.9" y="206.6">(3V3)</text>
<text x="127" y="206.6">(3V3 or 1V8)</text>
<text x="50.8" y="244.7">(1V2)</text>
<text x="91.4" y="244.7">(3V3)</text>
<text x="129.5" y="244.7">(3V3)</text>
</g>
<g font-size="2.3" fill="#008080">
<text x="42.7" y="44.3">C28</text>
<text x="53.3" y="42.8">C27</text>
<text x="65.5" y="44.3">C143</text>
<text x="75.7" y="44.3">C31</text>
<text x="85.9" y="44.3">C108</text>
<text x="96" y="44.3">C119</text>
<text x="106.2" y="44.3">C29</text>
<text x="116.3" y="44.3">C132</text>
<text x="129" y="44.3">C30</text>
<text x="139.2" y="44.3">C122</text>
<text x="149.4" y="44.3">C137</text>
<text x="210.8" y="52.9">U23-G</text>
<text x="42.7" y="74.8">C70</text>
<text x="53.3" y="73.3">C71</text>
<text x="65.5" y="74.8">C80</text>
<text x="75.7" y="74.8">C104</text>
<text x="85.9" y="74.8">C88</text>
<text x="96" y="74.8">C102</text>
<text x="106.2" y="74.8">C101</text>
<text x="116.3" y="74.8">C114</text>
<text x="129" y="74.8">C105</text>
<text x="139.2" y="74.8">C84</text>
<text x="149.4" y="74.8">C97</text>
<text x="344.2" y="77.1">TP30 SMD</text>
<text x="344.2" y="82.2">TP24 SMD</text>
<text x="344.2" y="87.2">TP6</text>
<text x="344.2" y="92.3">TP7</text>
<text x="344.2" y="97.4">TP3</text>
<text x="344.2" y="107.6">TP5</text>
<text x="344.2" y="102.5">TP15 SMD</text>
<text x="46" y="110.6">C134</text>
<text x="86.6" y="110.6">C144</text>
<text x="99.3" y="110.6">C136</text>
<text x="344.2" y="112.6">TP25 SMD</text>
<text x="344.2" y="117.7">TP10 SMD</text>
<text x="46" y="143.6">C135</text>
<text x="58.7" y="143.6">C131</text>
<text x="86.6" y="143.6">C107</text>
<text x="99.3" y="143.6">C103</text>
<text x="127.3" y="143.6">C120</text>
<text x="344.2" y="143.1">TP17 SMD</text>
<text x="344.2" y="148.2">TP16 SMD</text>
<text x="344.2" y="153.3">TP23 SMD</text>
<text x="344.2" y="158.4">TP18 SMD</text>
<text x="344.2" y="163.4">TP20 SMD</text>
<text x="344.2" y="173.6">TP21 SMD</text>
<text x="344.2" y="168.5">TP9</text>
<text x="46" y="176.6">C118</text>
<text x="86.6" y="176.6">C111</text>
<text x="116.8" y="176.1">C148</text>
<text x="134.6" y="176.1">C140</text>
<text x="344.2" y="178.7">TP8</text>
<text x="344.2" y="191.4">TP13 SMD</text>
<text x="344.2" y="186.3">TP26 SMD</text>
<text x="344.2" y="196.5">TP19 SMD</text>
<text x="35.6" y="213">C147</text>
<text x="53.3" y="213">C133</text>
<text x="86.6" y="213.5">C125</text>
<text x="127.3" y="213.5">C110</text>
<text x="198.1" y="210.4">R264</text>
<text x="127.3" y="251.6">C138</text>
<text x="49.3" y="255.6" transform="rotate(-90 49.3 255.6)">R131</text>
<text x="53.3" y="257.4">C45</text>
<text x="89.9" y="255.6" transform="rotate(-90 89.9 255.6)">R269</text>
<text x="94" y="257.4">C128</text>
<text x="35.6" y="262.5">C43</text>
<text x="76.2" y="262.5">C142</text>
</g>
<g font-size="2.3" fill="#aaaad4">
<text x="206.8" y="58.8">D7</text>
<text x="255.3" y="58.8">E7</text>
<text x="206.8" y="61.3">D9</text>
<text x="206.9" y="63.9">H3</text>
<text x="255.3" y="61.3">E9</text>
<text x="255.3" y="63.9">H4</text>
<text x="205.7" y="66.4">K13</text>
<text x="206.9" y="68.9">N5</text>
<text x="206.9" y="71.5">N9</text>
<text x="255.3" y="66.4">K12</text>
<text x="255.3" y="68.9">M5</text>
<text x="255.3" y="71.5">M9</text>
<text x="205.6" y="79.1">D11</text>
<text x="205.6" y="81.6">D12</text>
<text x="255.3" y="79.1">D14</text>
<text x="255.3" y="81.6">E11</text>
<text x="205.6" y="84.2">D15</text>
<text x="205.7" y="86.7">E15</text>
<text x="205.7" y="89.3">H15</text>
<text x="255.3" y="84.2">E12</text>
<text x="255.3" y="86.7">E14</text>
<text x="255.3" y="89.3">H14</text>
<text x="206" y="94.3">L15</text>
<text x="206.1" y="91.8">J15</text>
<text x="255.3" y="91.8">J14</text>
<text x="255.3" y="94.3">L14</text>
<text x="206.9" y="102">N7</text>
<text x="255.3" y="102">N6</text>
<text x="206.9" y="109.6">K3</text>
<text x="207.2" y="112.1">L5</text>
<text x="255.3" y="112.1">K5</text>
<text x="255.3" y="109.6">L3</text>
<text x="206.9" y="119.7">E6</text>
<text x="255.3" y="119.7">F6</text>
<text x="207" y="122.3">F7</text>
<text x="255.3" y="122.3">G7</text>
<text x="205.7" y="127.4">N13</text>
<text x="205.7" y="129.9">R14</text>
<text x="255.3" y="127.4">M13</text>
<text x="255.3" y="129.9">P14</text>
<text x="205.9" y="135">F10</text>
<text x="255.3" y="135">F9</text>
<text x="206.9" y="142.6">R9</text>
<text x="205.5" y="147.7">M12</text>
<text x="255.3" y="147.7">T5</text>
<text x="207.2" y="152.8">T3</text>
<text x="255.3" y="152.8">T4</text>
<text x="206.9" y="160.4">P7</text>
<text x="255.3" y="160.4">R7</text>
<text x="206.9" y="165.5">P8</text>
<text x="255.3" y="165.5">P9</text>
<text x="205.7" y="170.5">P11</text>
<text x="255.3" y="170.5">R11</text>
<text x="206.9" y="175.6">U4</text>
<text x="255.3" y="175.6">U5</text>
<text x="207" y="185.8">F4</text>
<text x="207.2" y="180.7">T7</text>
<text x="255.3" y="185.8">G4</text>
<text x="255.3" y="180.7">T6</text>
</g>
</svg>
